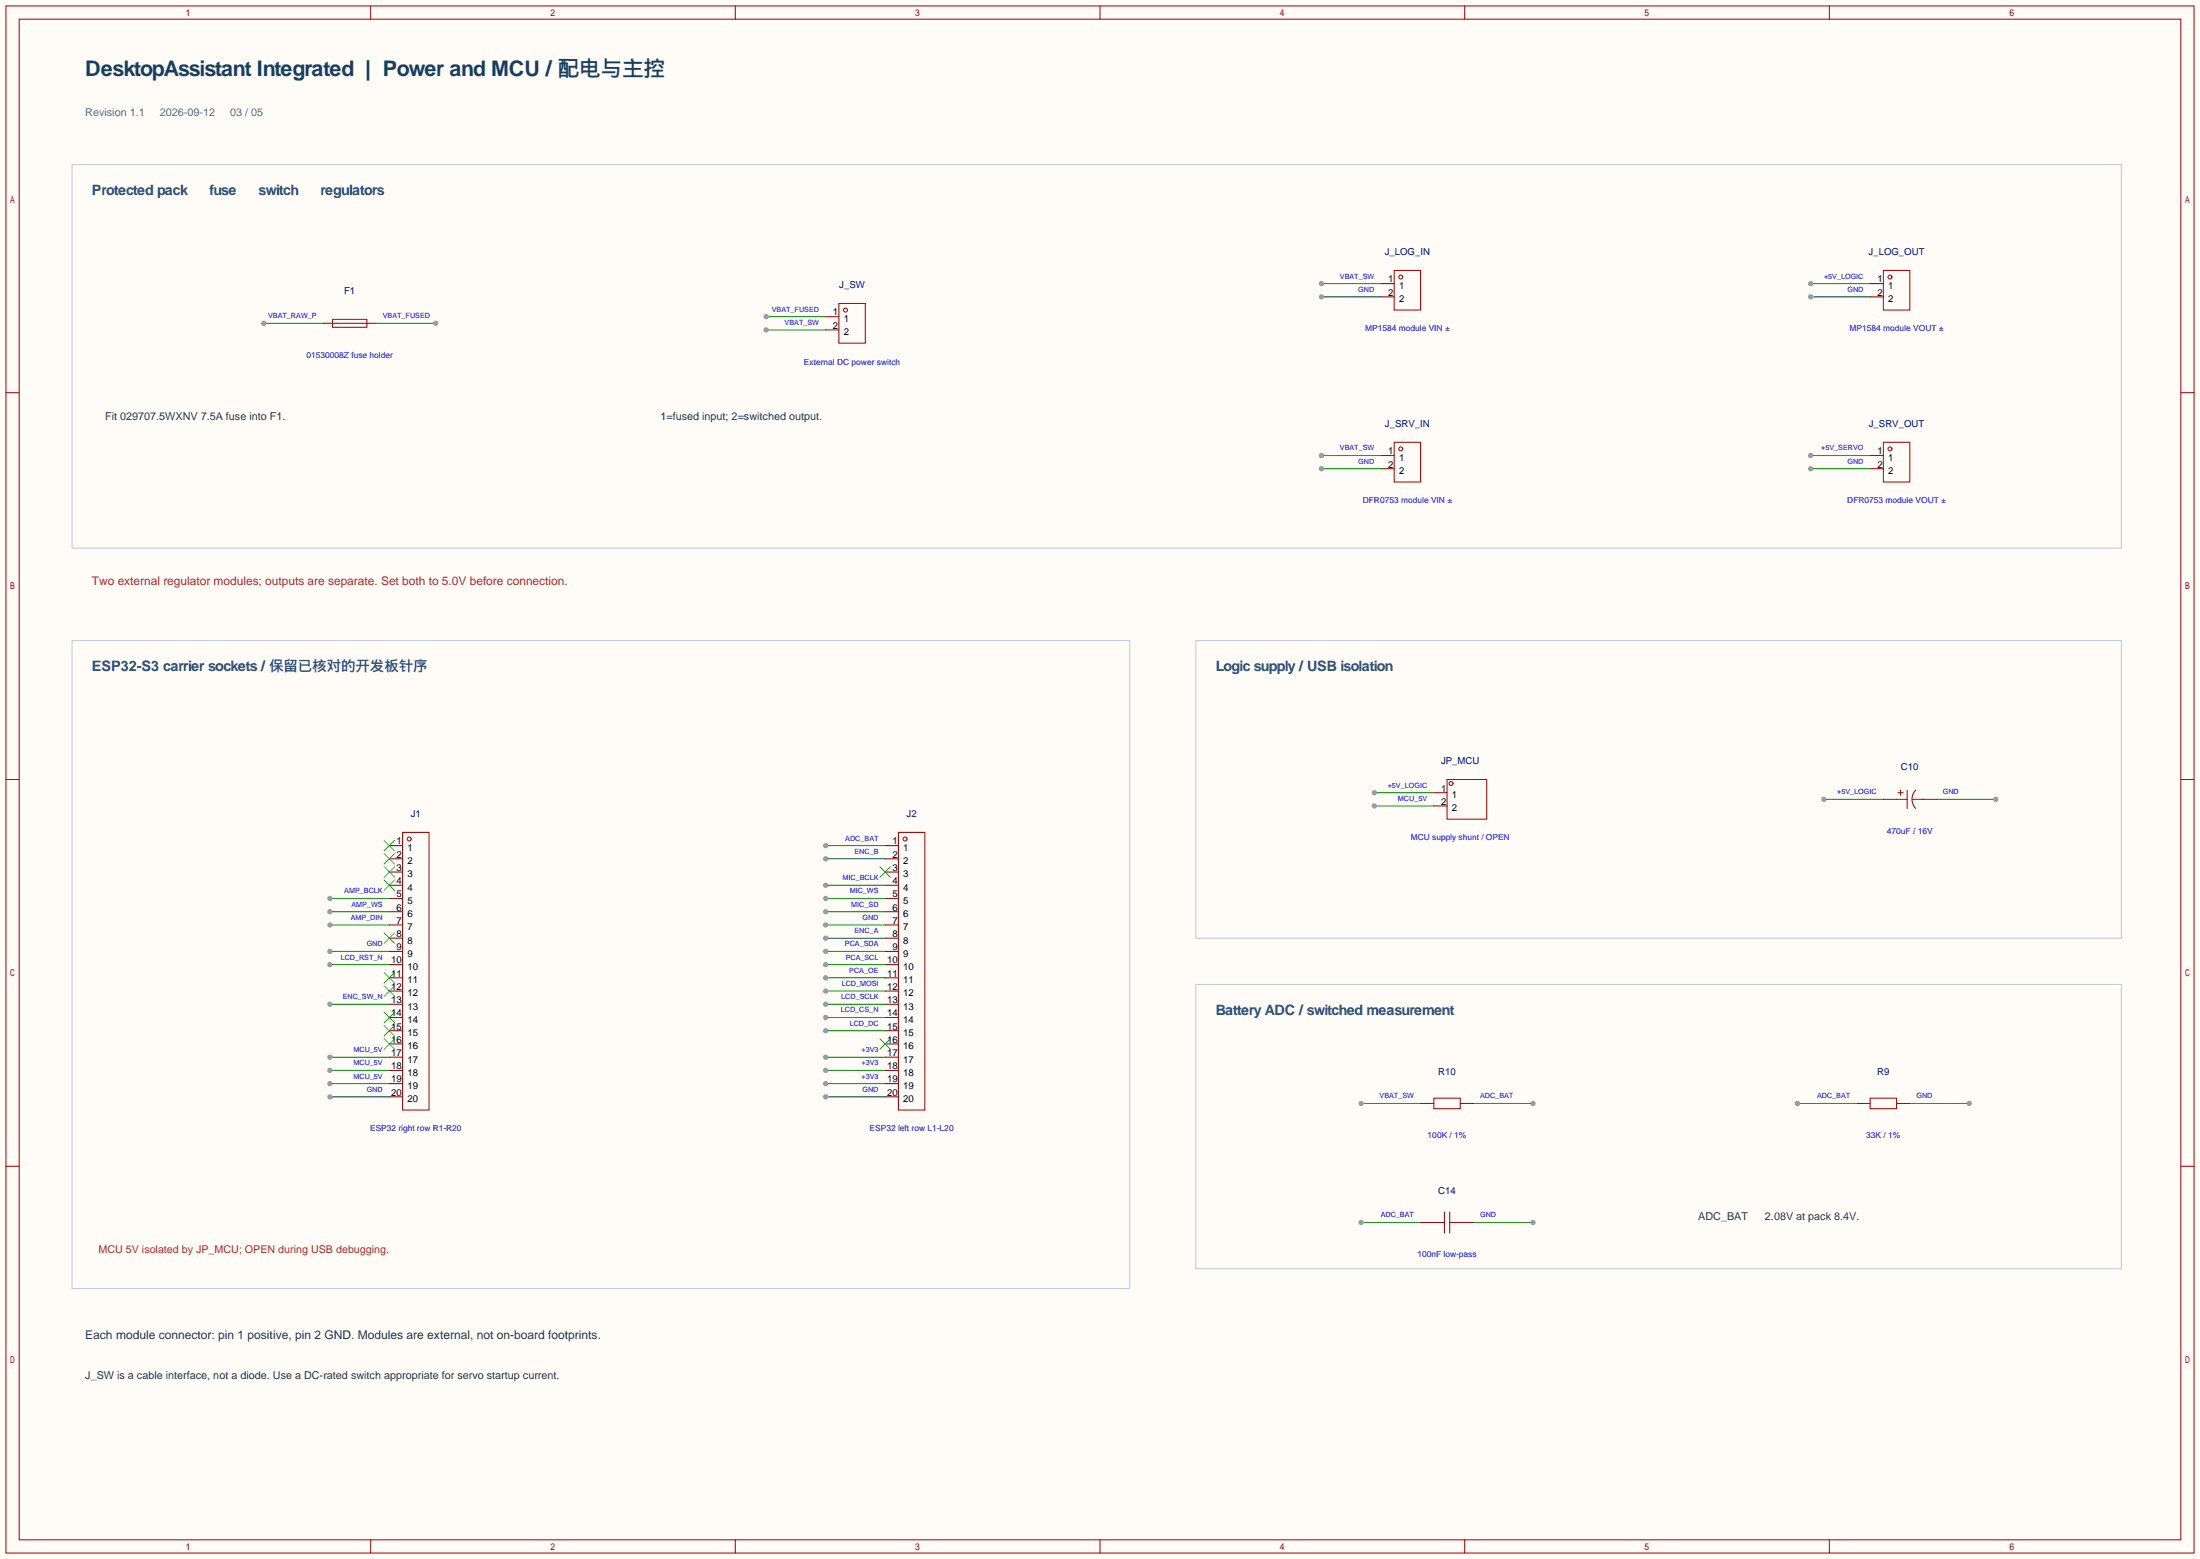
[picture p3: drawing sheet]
<svg xmlns="http://www.w3.org/2000/svg" width="423mm" height="299mm" viewBox="0 0 423 299" stroke-linecap="round" stroke-linejoin="round" font-family="sans-serif">
<path d="M0 0h422.7v299.5h-422.7z" fill="#fffcf7"/>
<path d="M13.8 31.6h393.7v73.7h-393.7zM13.8 123.1h203.2v124.4h-203.2zM229.7 123.1h177.8v57.1h-177.8zM229.7 189.1h177.8v54.6h-177.8z" fill="none" stroke="#bac9d9" stroke-width=".19"/>
<g fill="none" stroke="#a10000" stroke-width=".19">
<path d="M1.1 1.1h420.4v297.2h-420.4zM3.7 3.7h415.3v292.1h-415.3zM71.2 1.1v2.6M141.3 1.1v2.6M211.3 1.1v2.6M281.4 1.1v2.6M351.5 1.1v2.6M1.1 75.4h2.6M419 75.4h2.5M1.1 149.7h2.6M419 149.7h2.5M1.1 224h2.6"/>
<path d="M419 224h2.5M71.2 295.8v2.5M141.3 295.8v2.5M211.3 295.8v2.5M281.4 295.8v2.5M351.5 295.8v2.5"/>
</g>
<path d="M158.6 175.1h11.5" fill="none" stroke="#008700" stroke-width=".19"/>
<circle cx="158.6" cy="175.1" r=".51" fill="#999"/>
<path d="M158.6 185.3h11.5" fill="none" stroke="#008700" stroke-width=".19"/>
<circle cx="158.6" cy="185.3" r=".51" fill="#999"/>
<path d="M158.6 172.6h11.5" fill="none" stroke="#008700" stroke-width=".19"/>
<circle cx="158.6" cy="172.6" r=".51" fill="#999"/>
<path d="M158.6 198h11.5" fill="none" stroke="#008700" stroke-width=".19"/>
<circle cx="158.6" cy="198" r=".51" fill="#999"/>
<path d="M158.6 205.6h11.5" fill="none" stroke="#008700" stroke-width=".19"/>
<circle cx="158.6" cy="205.6" r=".51" fill="#999"/>
<path d="M158.6 208.2h11.5" fill="none" stroke="#008700" stroke-width=".19"/>
<circle cx="158.6" cy="208.2" r=".51" fill="#999"/>
<path d="M158.6 187.8h11.5" fill="none" stroke="#008700" stroke-width=".19"/>
<circle cx="158.6" cy="187.8" r=".51" fill="#999"/>
<path d="M158.6 182.8h11.5" fill="none" stroke="#008700" stroke-width=".19"/>
<circle cx="158.6" cy="182.8" r=".51" fill="#999"/>
<path d="M158.6 177.7h11.5" fill="none" stroke="#008700" stroke-width=".19"/>
<circle cx="158.6" cy="177.7" r=".51" fill="#999"/>
<path d="M158.6 195.5h11.5" fill="none" stroke="#008700" stroke-width=".19"/>
<circle cx="158.6" cy="195.5" r=".51" fill="#999"/>
<path d="M283.1 234.8h11.4" fill="none" stroke="#008700" stroke-width=".19"/>
<circle cx="294.5" cy="234.8" r=".51" fill="#999"/>
<path d="M253.9 54.5h11.4" fill="none" stroke="#008700" stroke-width=".19"/>
<circle cx="253.9" cy="54.5" r=".51" fill="#999"/>
<path d="M345.3 212h11.4" fill="none" stroke="#008700" stroke-width=".19"/>
<circle cx="345.3" cy="212" r=".51" fill="#999"/>
<path d="M366.9 212h11.4" fill="none" stroke="#008700" stroke-width=".19"/>
<circle cx="378.3" cy="212" r=".51" fill="#999"/>
<path d="M283.1 212h11.4" fill="none" stroke="#008700" stroke-width=".19"/>
<circle cx="294.5" cy="212" r=".51" fill="#999"/>
<path d="M261.5 212h11.4" fill="none" stroke="#008700" stroke-width=".19"/>
<circle cx="261.5" cy="212" r=".51" fill="#999"/>
<path d="M63.4 177.7h11.4" fill="none" stroke="#008700" stroke-width=".19"/>
<circle cx="63.4" cy="177.7" r=".51" fill="#999"/>
<path d="M350.4 153.5h11.4" fill="none" stroke="#008700" stroke-width=".19"/>
<circle cx="350.4" cy="153.5" r=".51" fill="#999"/>
<path d="M63.4 203.1h11.4" fill="none" stroke="#008700" stroke-width=".19"/>
<circle cx="63.4" cy="203.1" r=".51" fill="#999"/>
<path d="M264 154.8h11.5" fill="none" stroke="#008700" stroke-width=".19"/>
<circle cx="264" cy="154.8" r=".51" fill="#999"/>
<path d="M158.6 162.4h11.5" fill="none" stroke="#008700" stroke-width=".19"/>
<circle cx="158.6" cy="162.4" r=".51" fill="#999"/>
<path d="M158.6 170.1h11.5" fill="none" stroke="#008700" stroke-width=".19"/>
<circle cx="158.6" cy="170.1" r=".51" fill="#999"/>
<path d="M158.6 210.7h11.5" fill="none" stroke="#008700" stroke-width=".19"/>
<circle cx="158.6" cy="210.7" r=".51" fill="#999"/>
<path d="M158.6 180.2h11.5" fill="none" stroke="#008700" stroke-width=".19"/>
<circle cx="158.6" cy="180.2" r=".51" fill="#999"/>
<path d="M158.6 203.1h11.5" fill="none" stroke="#008700" stroke-width=".19"/>
<circle cx="158.6" cy="203.1" r=".51" fill="#999"/>
<path d="M147.2 60.8h11.4" fill="none" stroke="#008700" stroke-width=".19"/>
<circle cx="147.2" cy="60.8" r=".51" fill="#999"/>
<path d="M50.7 62.1h11.4" fill="none" stroke="#008700" stroke-width=".19"/>
<circle cx="50.7" cy="62.1" r=".51" fill="#999"/>
<path d="M158.6 190.4h11.5" fill="none" stroke="#008700" stroke-width=".19"/>
<circle cx="158.6" cy="190.4" r=".51" fill="#999"/>
<path d="M147.2 63.4h11.4" fill="none" stroke="#008700" stroke-width=".19"/>
<circle cx="147.2" cy="63.4" r=".51" fill="#999"/>
<path d="M264 152.3h11.5" fill="none" stroke="#008700" stroke-width=".19"/>
<circle cx="264" cy="152.3" r=".51" fill="#999"/>
<path d="M253.9 57h11.4" fill="none" stroke="#008700" stroke-width=".19"/>
<circle cx="253.9" cy="57" r=".51" fill="#999"/>
<path d="M347.9 54.5h11.4" fill="none" stroke="#008700" stroke-width=".19"/>
<circle cx="347.9" cy="54.5" r=".51" fill="#999"/>
<path d="M347.9 57h11.4" fill="none" stroke="#008700" stroke-width=".19"/>
<circle cx="347.9" cy="57" r=".51" fill="#999"/>
<path d="M253.9 87.5h11.4" fill="none" stroke="#008700" stroke-width=".19"/>
<circle cx="253.9" cy="87.5" r=".51" fill="#999"/>
<path d="M253.9 90h11.4" fill="none" stroke="#008700" stroke-width=".19"/>
<circle cx="253.9" cy="90" r=".51" fill="#999"/>
<path d="M347.9 87.5h11.4" fill="none" stroke="#008700" stroke-width=".19"/>
<circle cx="347.9" cy="87.5" r=".51" fill="#999"/>
<path d="M347.9 90h11.4" fill="none" stroke="#008700" stroke-width=".19"/>
<circle cx="347.9" cy="90" r=".51" fill="#999"/>
<path d="M63.4 172.6h11.4" fill="none" stroke="#008700" stroke-width=".19"/>
<circle cx="63.4" cy="172.6" r=".51" fill="#999"/>
<path d="M63.4 175.1h11.4" fill="none" stroke="#008700" stroke-width=".19"/>
<circle cx="63.4" cy="175.1" r=".51" fill="#999"/>
<path d="M72.3 62.1h11.4" fill="none" stroke="#008700" stroke-width=".19"/>
<circle cx="83.7" cy="62.1" r=".51" fill="#999"/>
<path d="M63.4 182.8h11.4" fill="none" stroke="#008700" stroke-width=".19"/>
<circle cx="63.4" cy="182.8" r=".51" fill="#999"/>
<path d="M63.4 185.3h11.4" fill="none" stroke="#008700" stroke-width=".19"/>
<circle cx="63.4" cy="185.3" r=".51" fill="#999"/>
<path d="M63.4 192.9h11.4" fill="none" stroke="#008700" stroke-width=".19"/>
<circle cx="63.4" cy="192.9" r=".51" fill="#999"/>
<path d="M261.5 234.8h11.4" fill="none" stroke="#008700" stroke-width=".19"/>
<circle cx="261.5" cy="234.8" r=".51" fill="#999"/>
<path d="M63.4 205.6h11.4" fill="none" stroke="#008700" stroke-width=".19"/>
<circle cx="63.4" cy="205.6" r=".51" fill="#999"/>
<path d="M63.4 208.2h11.4" fill="none" stroke="#008700" stroke-width=".19"/>
<circle cx="63.4" cy="208.2" r=".51" fill="#999"/>
<path d="M63.4 210.7h11.4" fill="none" stroke="#008700" stroke-width=".19"/>
<circle cx="63.4" cy="210.7" r=".51" fill="#999"/>
<path d="M372 153.5h11.4" fill="none" stroke="#008700" stroke-width=".19"/>
<circle cx="383.4" cy="153.5" r=".51" fill="#999"/>
<path d="M158.6 165h11.5" fill="none" stroke="#008700" stroke-width=".19"/>
<circle cx="158.6" cy="165" r=".51" fill="#999"/>
<path d="M158.6 192.9h11.5" fill="none" stroke="#008700" stroke-width=".19"/>
<circle cx="158.6" cy="192.9" r=".51" fill="#999"/>
<g fill="none" stroke="#a10000" stroke-width=".19">
<path d="M161.2 58.3h5v7.6h-5zM267.8 51.9h5.1v7.7h-5.1zM361.8 51.9h5.1v7.7h-5.1zM63.9 61.3h6.6v1.6h-6.6zM64.6 62.1h5.1M267.8 85h5.1v7.6h-5.1zM361.8 85h5.1v7.6h-5.1zM77.3 159.9h5.1v53.3h-5.1zM172.6 159.9h5.1v53.3h-5.1zM278 149.7h7.6v7.7h-7.6zM364.4 153.5h2M364.6 152.3h1"/>
<path d="M365.1 151.8v1M366.4 151.8v3.5M367.4 153.5h2M368.1 151.8a2.54 2.54 0 0 0-.1 3.5M275.5 210.9h5v2.1h-5zM359.3 210.9h5.1v2.1h-5.1zM275.5 234.8h2M277.5 232.8v4.1M278.5 234.8h2M278.5 232.8v4.1"/>
<circle cx="162.4" cy="59.6" r=".38"/>
<circle cx="269.1" cy="53.2" r=".38"/>
<circle cx="363.1" cy="53.2" r=".38"/>
<circle cx="269.1" cy="86.2" r=".38"/>
<circle cx="363.1" cy="86.2" r=".38"/>
<circle cx="278.8" cy="150.5" r=".38"/>
<circle cx="78.6" cy="161.2" r=".38"/>
<circle cx="173.9" cy="161.2" r=".38"/>
</g>
<g fill="none" stroke="#870000" stroke-width=".19">
<path d="M265.3 54.5h2.5M265.3 57h2.5M359.3 54.5h2.5M359.3 57h2.5M62.1 62.1h2.5M69.7 62.1h2.6M158.6 60.8h2.6M158.6 63.4h2.6M265.3 87.5h2.5M265.3 90h2.5M359.3 87.5h2.5M359.3 90h2.5"/>
<path d="M275.5 152.3h2.5M275.5 154.8h2.5M361.8 153.5h2.6M369.4 153.5h2.6M74.8 162.4h2.5M74.8 165h2.5M74.8 167.5h2.5M74.8 170.1h2.5M74.8 172.6h2.5M74.8 175.1h2.5M74.8 177.7h2.5M170.1 162.4h2.5"/>
<path d="M170.1 165h2.5M170.1 167.5h2.5M170.1 170.1h2.5M170.1 172.6h2.5M170.1 175.1h2.5M170.1 177.7h2.5M74.8 180.2h2.5M74.8 182.8h2.5M74.8 185.3h2.5M74.8 187.8h2.5M74.8 190.4h2.5M74.8 192.9h2.5"/>
<path d="M74.8 195.5h2.5M74.8 198h2.5M170.1 180.2h2.5M170.1 182.8h2.5M170.1 185.3h2.5M170.1 187.8h2.5M170.1 190.4h2.5M170.1 192.9h2.5M170.1 195.5h2.5M170.1 198h2.5M74.8 200.5h2.5M74.8 203.1h2.5"/>
<path d="M74.8 205.6h2.5M74.8 208.2h2.5M74.8 210.7h2.5M170.1 200.5h2.5M170.1 203.1h2.5M170.1 205.6h2.5M170.1 208.2h2.5M170.1 210.7h2.5M272.9 212h2.6M280.5 212h2.6M356.7 212h2.6M364.4 212h2.5"/>
<path d="M272.9 234.8h2.6M280.5 234.8h2.6"/>
</g>
<g fill="none" stroke="#3c3" stroke-width=".19">
<path d="M73.8 161.4l2 2M73.8 164l2 2M73.8 166.5l2 2M73.8 169l2 2.1M73.8 179.2l2 2M75.8 161.4l-2 2M75.8 164l-2 2M75.8 166.5l-2 2M75.8 169l-2 2.1M75.8 179.2l-2 2M169 166.5l2.1 2M171.1 166.5l-2.1 2"/>
<path d="M73.8 186.8l2 2M73.8 189.4l2 2M73.8 194.4l2 2.1M73.8 197l2 2M73.8 199.5l2 2M75.8 186.8l-2 2M75.8 189.4l-2 2M75.8 194.4l-2 2.1M75.8 197l-2 2M75.8 199.5l-2 2M169 199.5l2.1 2M171.1 199.5l-2.1 2"/>
</g>
<text font-size="4.1" fill="#183f62" x="16.4" y="14.6">DesktopAssistant Integrated | Power and MCU / 配电与主控</text>
<text font-size="2.8" fill="#214f78" x="17.7" y="129">ESP32-S3 carrier sockets / 保留已核对的开发板针序</text>
<g font-size="2.7" fill="#214f78">
<text x="17.7" y="37.5">Protected pack</text>
<text x="40.2" y="37.5">fuse</text>
<text x="49.7" y="37.5">switch</text>
<text x="61.6" y="37.5">regulators</text>
<text x="233.6" y="128.9">Logic supply / USB isolation</text>
<text x="233.6" y="195">Battery ADC / switched measurement</text>
</g>
<text font-size="2.3" fill="#a02c2c" x="17.7" y="112.4">Two external regulator modules; outputs are separate. Set both to 5.0V before connection.</text>
<text font-size="2.3" fill="#26364a" x="16.4" y="257.2">Each module connector: pin 1 positive, pin 2 GND. Modules are external, not on-board footprints.</text>
<g font-size="2.1" fill="#576a7d">
<text x="16.4" y="22.3">Revision 1.1</text>
<text x="30.7" y="22.3">2026-09-12</text>
<text x="44.2" y="22.3">03 / 05</text>
</g>
<g font-size="2.1" fill="#26364a">
<text x="20.2" y="80.7">Fit 029707.5WXNV 7.5A fuse into F1.</text>
<text x="126.9" y="80.7">1=fused input; 2=switched output.</text>
<text x="326.3" y="234.4">ADC_BAT</text>
<text x="339.1" y="234.4">2.08V at pack 8.4V.</text>
<text x="16.4" y="264.8">J_SW is a cable interface, not a diode. Use a DC-rated switch appropriate for servo startup current.</text>
</g>
<text font-size="2.1" fill="#a02c2c" x="18.9" y="240.7">MCU 5V isolated by JP_MCU; OPEN during USB debugging.</text>
<g font-size="1.8" fill="#000080">
<text x="266" y="48.9">J_LOG_IN</text>
<text x="359" y="48.9">J_LOG_OUT</text>
<text x="66.1" y="56.6">F1</text>
<text x="161.2" y="55.3">J_SW</text>
<text x="266.1" y="82">J_SRV_IN</text>
<text x="359" y="82">J_SRV_OUT</text>
<text x="276.8" y="146.7">JP_MCU</text>
<text x="365.2" y="148">C10</text>
<text x="78.9" y="156.9">J1</text>
<text x="174.2" y="156.9">J2</text>
<text x="276.3" y="206.4">R10</text>
<text x="360.6" y="206.4">R9</text>
<text x="276.3" y="229.3">C14</text>
</g>
<g font-size="1.8">
<text x="266.7" y="54.3">1</text>
<text x="266.7" y="56.8">2</text>
<text x="268.8" y="55.5">1</text>
<text x="268.8" y="58.1">2</text>
<text x="360.7" y="54.3">1</text>
<text x="360.7" y="56.8">2</text>
<text x="362.8" y="55.5">1</text>
<text x="362.8" y="58.1">2</text>
<text x="160" y="60.6">1</text>
<text x="160" y="63.1">2</text>
<text x="162.1" y="61.9">1</text>
<text x="162.1" y="64.4">2</text>
<text x="266.7" y="87.3">1</text>
<text x="266.7" y="89.8">2</text>
<text x="268.8" y="88.5">1</text>
<text x="360.7" y="87.3">1</text>
<text x="360.7" y="89.8">2</text>
<text x="362.8" y="88.5">1</text>
<text x="268.8" y="91.1">2</text>
<text x="362.8" y="91.1">2</text>
<text x="276.8" y="152">1</text>
<text x="276.8" y="154.6">2</text>
<text x="278.9" y="153.3">1</text>
<text x="278.9" y="155.9">2</text>
<text x="76.2" y="162.2">1</text>
<text x="76.2" y="164.7">2</text>
<text x="76.2" y="167.3">3</text>
<text x="78.3" y="163.5">1</text>
<text x="78.3" y="166">2</text>
<text x="171.4" y="162.2">1</text>
<text x="171.4" y="164.7">2</text>
<text x="171.4" y="167.3">3</text>
<text x="173.5" y="163.5">1</text>
<text x="173.5" y="166">2</text>
<text x="76.2" y="169.8">4</text>
<text x="76.2" y="172.4">5</text>
<text x="78.3" y="168.6">3</text>
<text x="78.3" y="171.1">4</text>
<text x="78.3" y="173.6">5</text>
<text x="171.4" y="169.8">4</text>
<text x="171.4" y="172.4">5</text>
<text x="173.5" y="168.6">3</text>
<text x="173.5" y="171.1">4</text>
<text x="173.5" y="173.6">5</text>
<text x="76.2" y="174.9">6</text>
<text x="76.2" y="177.4">7</text>
<text x="76.2" y="180">8</text>
<text x="78.3" y="176.2">6</text>
<text x="78.3" y="178.7">7</text>
<text x="171.4" y="174.9">6</text>
<text x="171.4" y="177.4">7</text>
<text x="171.4" y="180">8</text>
<text x="173.5" y="176.2">6</text>
<text x="173.5" y="178.7">7</text>
<text x="75.2" y="185.1">10</text>
<text x="76.2" y="182.5">9</text>
<text x="78.3" y="181.3">8</text>
<text x="78.3" y="183.8">9</text>
<text x="170.4" y="185.1">10</text>
<text x="171.4" y="182.5">9</text>
<text x="173.5" y="181.3">8</text>
<text x="173.5" y="183.8">9</text>
<text x="75.2" y="187.6">11</text>
<text x="75.2" y="190.1">12</text>
<text x="78.3" y="186.3">10</text>
<text x="78.3" y="188.9">11</text>
<text x="78.3" y="191.4">12</text>
<text x="170.4" y="187.6">11</text>
<text x="170.4" y="190.1">12</text>
<text x="173.5" y="186.3">10</text>
<text x="173.5" y="188.9">11</text>
<text x="173.5" y="191.4">12</text>
<text x="75.2" y="192.7">13</text>
<text x="75.2" y="195.2">14</text>
<text x="75.2" y="197.8">15</text>
<text x="78.3" y="194">13</text>
<text x="78.3" y="196.5">14</text>
<text x="170.4" y="192.7">13</text>
<text x="170.4" y="195.2">14</text>
<text x="170.4" y="197.8">15</text>
<text x="173.5" y="194">13</text>
<text x="173.5" y="196.5">14</text>
<text x="75.2" y="200.3">16</text>
<text x="75.2" y="202.8">17</text>
<text x="78.3" y="199">15</text>
<text x="78.3" y="201.6">16</text>
<text x="170.4" y="200.3">16</text>
<text x="170.4" y="202.8">17</text>
<text x="173.5" y="199">15</text>
<text x="173.5" y="201.6">16</text>
<text x="75.2" y="205.4">18</text>
<text x="75.2" y="207.9">19</text>
<text x="78.3" y="204.1">17</text>
<text x="78.3" y="206.7">18</text>
<text x="78.3" y="209.2">19</text>
<text x="170.4" y="205.4">18</text>
<text x="170.4" y="207.9">19</text>
<text x="173.5" y="204.1">17</text>
<text x="173.5" y="206.7">18</text>
<text x="173.5" y="209.2">19</text>
<text x="75.2" y="210.5">20</text>
<text x="78.3" y="211.7">20</text>
<text x="170.4" y="210.5">20</text>
<text x="173.5" y="211.7">20</text>
</g>
<g font-size="1.6" fill="#00f">
<text x="262.3" y="63.7">MP1584 module VIN ±</text>
<text x="355.3" y="63.7">MP1584 module VOUT ±</text>
<text x="58.9" y="68.8">01530008Z fuse holder</text>
<text x="154.5" y="70">External DC power switch</text>
<text x="261.8" y="96.7">DFR0753 module VIN ±</text>
<text x="354.9" y="96.7">DFR0753 module VOUT ±</text>
<text x="271.1" y="161.4">MCU supply shunt / OPEN</text>
<text x="362.5" y="160.2">470uF / 16V</text>
<text x="71.1" y="217.3">ESP32 right row R1-R20</text>
<text x="167" y="217.3">ESP32 left row L1-L20</text>
<text x="274.3" y="218.6">100K / 1%</text>
<text x="358.5" y="218.6">33K / 1%</text>
<text x="272.3" y="241.5">100nF low-pass</text>
</g>
<g font-size="1.4" fill="#00f">
<text x="257.4" y="53.5">VBAT_SW</text>
<text x="350.4" y="53.5">+5V_LOGIC</text>
<text x="148.3" y="59.9">VBAT_FUSED</text>
<text x="261" y="56.1">GND</text>
<text x="354.9" y="56.1">GND</text>
<text x="51.5" y="61.1">VBAT_RAW_P</text>
<text x="73.5" y="61.1">VBAT_FUSED</text>
<text x="150.7" y="62.4">VBAT_SW</text>
<text x="257.4" y="86.5">VBAT_SW</text>
<text x="261" y="89.1">GND</text>
<text x="349.9" y="86.5">+5V_SERVO</text>
<text x="354.9" y="89.1">GND</text>
<text x="266.6" y="151.3">+5V_LOGIC</text>
<text x="268.6" y="153.8">MCU_5V</text>
<text x="353" y="152.6">+5V_LOGIC</text>
<text x="373.3" y="152.6">GND</text>
<text x="162.4" y="161.5">ADC_BAT</text>
<text x="164.2" y="164">ENC_B</text>
<text x="66.1" y="171.6">AMP_BCLK</text>
<text x="161.9" y="169.1">MIC_BCLK</text>
<text x="163.2" y="171.6">MIC_WS</text>
<text x="67.4" y="176.7">AMP_DIN</text>
<text x="67.5" y="174.2">AMP_WS</text>
<text x="163.5" y="174.2">MIC_SD</text>
<text x="164.2" y="179.2">ENC_A</text>
<text x="165.7" y="176.7">GND</text>
<text x="65.5" y="184.3">LCD_RST_N</text>
<text x="70.5" y="181.8">GND</text>
<text x="162.3" y="181.8">PCA_SDA</text>
<text x="162.5" y="184.3">PCA_SCL</text>
<text x="65.8" y="191.9">ENC_SW_N</text>
<text x="161.6" y="191.9">LCD_SCLK</text>
<text x="161.7" y="189.4">LCD_MOSI</text>
<text x="163.2" y="186.9">PCA_OE</text>
<text x="161.5" y="194.5">LCD_CS_N</text>
<text x="163.2" y="197">LCD_DC</text>
<text x="67.9" y="202.1">MCU_5V</text>
<text x="165.5" y="202.1">+3V3</text>
<text x="67.9" y="204.6">MCU_5V</text>
<text x="67.9" y="207.2">MCU_5V</text>
<text x="70.5" y="209.7">GND</text>
<text x="165.5" y="204.6">+3V3</text>
<text x="165.5" y="207.2">+3V3</text>
<text x="165.7" y="209.7">GND</text>
<text x="265" y="211">VBAT_SW</text>
<text x="284.4" y="211">ADC_BAT</text>
<text x="349.1" y="211">ADC_BAT</text>
<text x="368.2" y="211">GND</text>
<text x="265.3" y="233.9">ADC_BAT</text>
<text x="284.4" y="233.9">GND</text>
</g>
</svg>
